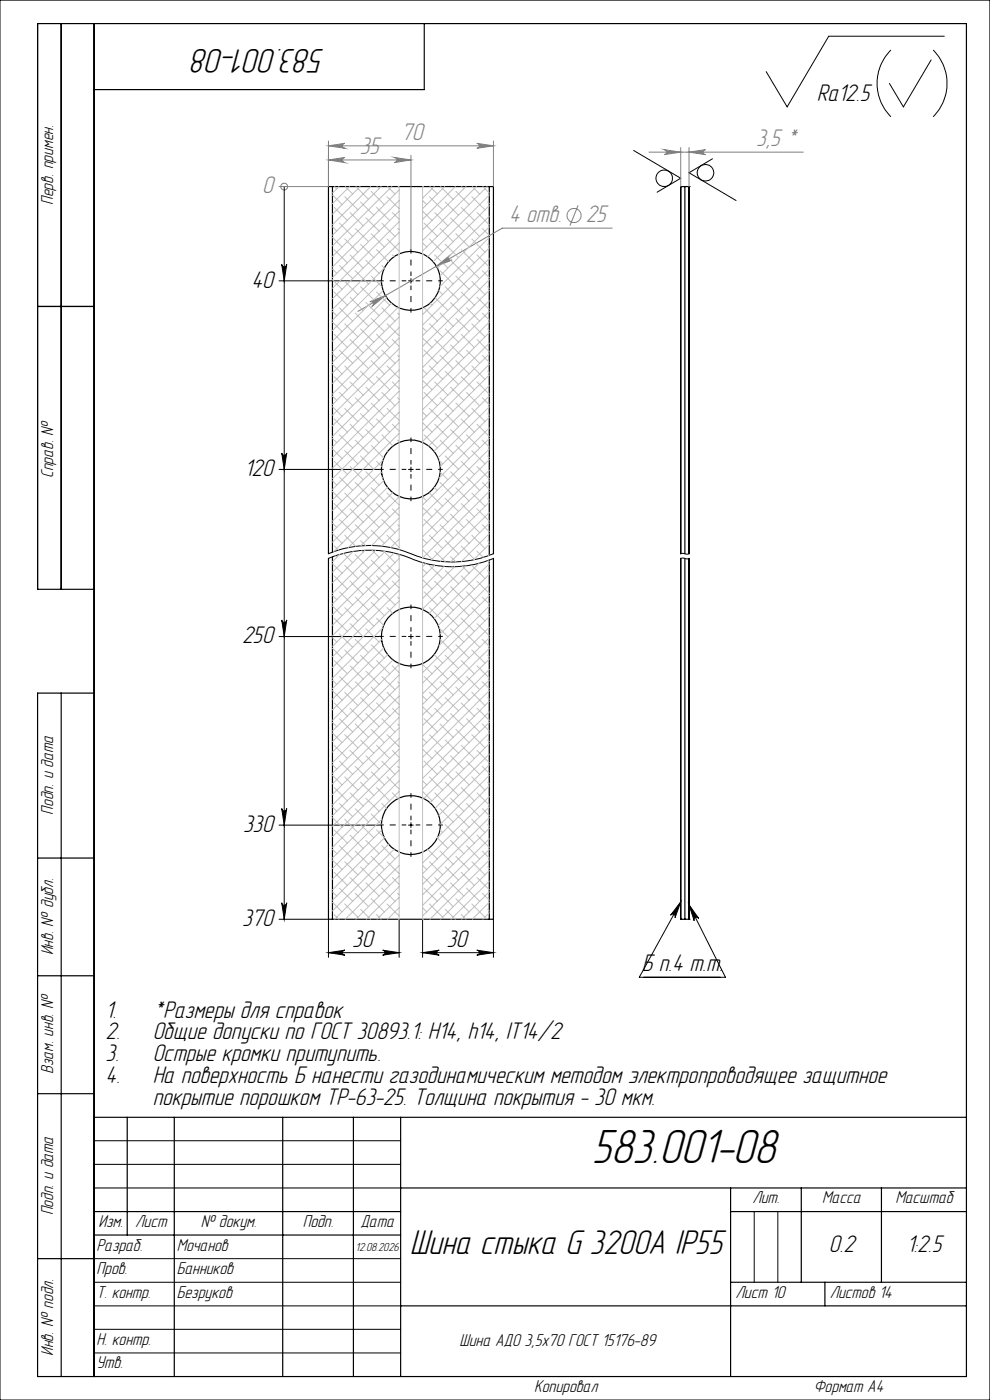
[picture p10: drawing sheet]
<svg xmlns="http://www.w3.org/2000/svg" width="210mm" height="297mm" viewBox="0 0 210 297" stroke-linecap="round" stroke-linejoin="round" font-family="sans-serif">
<g fill="none" stroke="#000" stroke-width=".25">
<path d="M13 5v120M20 5v287M90 5v14h-70M70.5 39.6h-.8v77.9M70.5 39.6v77.5M70.5 39.6h33.3M103.8 39.6h.9v77.9M103.8 39.6v78.2M144.4 39.6h.9M144.4 39.6h.1M144.4 39.6v77.9M145.3 39.6h.9"/>
<path d="M145.3 39.6v77.9M146.2 39.6h.1M146.2 39.6v77.9M8 65h12M69.7 118.5v76.5h.8M70.5 118.1v76.9M103.8 118.8v76.2M104.7 118.5v76.5h-.9M144.4 118.5v76.5M145.3 118.5v76.5M146.2 118.5v76.5M20 125h-12v-120h197v287h-197v-145h12"/>
<path d="M13 147v145M8 182h12M70.5 195h33.3M144.4 195h.9M144.4 195h.1M145.3 195h.9M146.2 195h.1M8 207h12M8 232h12M20 237h185M27 237v25M37 237v55"/>
<path d="M60 237v55M75 237v55M85 237v55M20 257h65M85 252h120M155 252v40M155 257h50M170 252v20M187 252v20M8 267h12M20 262h65M85 277h120"/>
<path d="M155 272h50M175 272v5"/>
<circle cx="87.2" cy="59.6" r="6.2"/>
<circle cx="87.2" cy="99.6" r="6.2"/>
<circle cx="87.1" cy="135" r="6.2"/>
<circle cx="87.1" cy="175" r="6.2"/>
</g>
<g fill="none" stroke="#808080" stroke-width=".21">
<path d="M59.2 39.6h10.4M60.3 39.6h.1M69.7 33.9l3.5-.5a.55 .55 0 0 0-.6 .6 .55 .55 0 0 0 .6 .5zM69.7 30.9l3.5-.5a.53 .53 0 0 0-.6 .5 .53 .53 0 0 0 .6 .6zM69.7 29.9v9.7M69.7 33.9h17.5M69.7 30.9h35M83.6 33.4l3.6 .5-3.6 .6a.55 .55 0 0 0 .6-.5 .55 .55 0 0 0-.6-.6zM87.2 32.9v19.9M101.1 30.4l3.6 .5-3.6 .6a.53 .53 0 0 0 .6-.6 .53 .53 0 0 0-.6-.5zM104.7 29.9v9.7M137.7 32.3h32.7"/>
<path d="M140.9 31.7l3.5 .6-3.5 .5a.53 .53 0 0 0 .5-.5 .53 .53 0 0 0-.5-.6zM144.4 31.3v8.3M146.2 32.3l3.4-.6a.53 .53 0 0 0-.5 .6 .53 .53 0 0 0 .5 .5zM146.2 31.3v8.3M92.6 56.5l2.7-2.2a.54 .54 0 0 0-.1 .7 .54 .54 0 0 0 .7 .2zM122.6 43.6l-1.7 4.3M129.9 48.4h-23.4l-30.6 17.7M78.5 64l3.2-1.3-2.7 2.2a.55 .55 0 0 0 .2-.7 .55 .55 0 0 0-.7-.2z"/>
<circle cx="60.3" cy="39.6" r=".72"/>
<circle cx="121.8" cy="45.7" r="1.51"/>
</g>
<g fill="none" stroke="#000" stroke-width=".21">
<path d="M0 0h210v297h-210zM189 10.6a10 10 0 0 0 0 14.2M197.5 12.7l-5.9 10-2.9-5M197.9 10.6a10 10 0 0 1 0 14.2M200.3 7.7h-24.5l-8.8 15-4.5-7.5M60.3 39.6v155.4M134.4 31.9l10 5.9-5 3M151.1 33.7l-4.9 3 9.9 5.8M59.2 59.6h21.2M59.8 56.1a.53 .53 0 0 0 .5 .5 .53 .53 0 0 0 .5-.5l-.5 3.5zM86.6 59.6h1.1M87.2 59.1v1"/>
<path d="M59.2 99.6h21.2M59.8 96.1a.53 .53 0 0 0 .5 .5 .53 .53 0 0 0 .5-.5l-.5 3.5zM86.6 99.6h1.1M87.2 99.1v1M69.7 118.5a23.3 23.3 0 0 1 18.7 .5 22.5 22.5 0 0 0 16.3-.5M69.7 117.5a23.3 23.3 0 0 1 18.7 .5 23 23 0 0 0 16.3-.5M144.4 118.5h1.8M144.4 117.5h1.8M59.2 135h21.2M59.8 131.5a.53 .53 0 0 0 .5 .6 .53 .53 0 0 0 .5-.6l-.5 3.5zM86.6 135h1.1M87.2 134.5v1"/>
<path d="M59.2 175h21.2M59.8 171.5a.53 .53 0 0 0 .5 .6 .53 .53 0 0 0 .5-.6l-.5 3.5zM86.6 175h1.1M87.2 174.5v1M59.2 195h10.4M59.8 191.5a.53 .53 0 0 0 .5 .6 .53 .53 0 0 0 .5-.6l-.5 3.5zM69.7 195v8.1M84.7 195v8.1M89.6 195v8.1M104.7 195v8.1M144.4 191.3l-1.2 3.4a.55 .55 0 0 0-.2-.7 .55 .55 0 0 0-.8 .2zM144.4 191.3l-8.8 16h18.3l-7.7-15.4"/>
<path d="M146.2 191.9l2 2.9a.54 .54 0 0 0-.7-.2 .54 .54 0 0 0-.3 .7zM69.7 202.1l3.5-.5a.53 .53 0 0 0-.6 .5 .53 .53 0 0 0 .6 .5zM69.7 202.1h15M81.2 201.6l3.5 .5-3.5 .5a.53 .53 0 0 0 .5-.5 .53 .53 0 0 0-.5-.5zM89.6 202.1l3.6-.5a.53 .53 0 0 0-.6 .5 .53 .53 0 0 0 .6 .5zM89.6 202.1h15.1M101.1 201.6l3.6 .5-3.6 .5a.53 .53 0 0 0 .6-.5 .53 .53 0 0 0-.6-.5zM20 242h65M20 247h65M20 252h65M160 257v15M165 257v15"/>
<path d="M20 267h65M20 272h65M20 277h65M20 282h65M20 287h65"/>
<circle cx="140.9" cy="37.8" r="1.74"/>
<circle cx="149.6" cy="36.7" r="1.76"/>
</g>
<g fill="none" stroke="#000" stroke-width=".21" stroke-dasharray="15.2 1.3 1.3 1.3" stroke-dashoffset="14.3" stroke-linecap="butt">
<path d="M86.2 59.6h-5.8M87.2 58.6v-5.8M88.2 59.6h5.7M87.2 60.6v5.7M86.2 99.6h-5.8M87.2 98.6v-5.8M88.2 99.6h5.7M87.2 100.6v5.7M86.2 135h-5.8M87.2 134v-5.7M87.2 136v5.8M88.2 135h5.7"/>
<path d="M86.2 175h-5.8M87.2 174v-5.7M87.2 176v5.8M88.2 175h5.7"/>
</g>
<g fill="none" stroke="#c0c0c0" stroke-width=".21">
<path d="M71 39.6l.4 .4M71.9 39.6l-1.4 1.4M73.2 39.6l1.6 1.6M74.2 39.6l-3.7 3.6M75.5 39.6l2.7 2.7M76.4 39.6l-5.9 5.8M78.6 39.6l-8.1 8.1M80 39.6l.4 .4M80.9 39.6l-10.4 10.3M82.2 39.6l1.6 1.6M83.1 39.6l-12.6 12.6M84.5 39.6l.2 .2"/>
<path d="M84.7 39.6v77M89.6 39.6v78.8M89.9 39.6l-.3 .2M91.2 39.6l1.6 1.6M92.1 39.6l-2.5 2.4M93.5 39.6l2.6 2.7M94.3 39.6l-4.7 4.7M96.6 39.6l-7 6.9M97.9 39.6l.5 .4M98.8 39.6l-9.2 9.2M100.2 39.6l1.5 1.6M101.1 39.6l-11.5 11.4"/>
<path d="M102.4 39.6l1.4 1.4M103.3 39.6l-13.7 13.7M70.5 59.3l2.1 2.1M70.5 57.1l.9 .9M70.5 50.4l2.1 2M70.5 48.1l.9 .9M70.5 41.4l2.1 2M70.9 52.9l2.8 2.9M70.9 44l2.8 2.8M72 56.3l2.8 2.8M72 47.3l2.8 2.9M73.1 59.7l2.8 2.8"/>
<path d="M73.1 50.7l2.8 2.8M73.1 41.7l2.8 2.8M74.3 54.1l2.7 2.8M74.3 45.1l2.7 2.8M75.4 57.4l2.8 2.9M75.4 48.5l2.8 2.8M76.5 51.8l2.8 2.8M76.5 42.9l2.8 2.7M77.6 55.2l2.8 2.8M77.6 46.2l2.8 2.8M78.7 58.6l2.3 2.3M78.7 49.6l2.8 2.8"/>
<path d="M78.7 40.6l2.8 2.8M79.9 52.9l2.5 2.6M79.9 44l2.8 2.8M80.9 59.8l-10.4 10.3M81 56.3l.5 .6M81 47.3l2.8 2.9M81.5 56.9l-11 11M82.1 50.7l2.6 2.6M82.1 41.7l2.6 2.6M83.2 54.1l.4 .4M83.2 45.1l1.5 1.4M84.3 48.5l.4 .3"/>
<path d="M84.7 40.3l-14.2 14.1M84.7 42.5l-14.2 14.2M84.7 44.8l-14.2 14.1M84.7 47l-14.2 14.2M84.7 49.3l-14.2 14.1M84.7 51.5l-14.2 14.1M84.7 53.8l-.2 .1M89.6 53.8l.2 .1M89.6 51.5l.9 .9M89.6 44.8l2.1 2M89.6 42.5l.9 .9M90 47.3l2.8 2.9"/>
<path d="M91.1 50.7l2.8 2.8M91.1 41.7l2.8 2.8M92.2 54.1l2.8 2.8M92.2 45.1l2.8 2.8M93.3 48.5l2.8 2.8M93.3 57.4l2.8 2.9M94.4 51.8l2.9 2.8M94.4 42.9l2.9 2.7M95.6 55.2l2.8 2.8M95.6 46.2l2.8 2.8M96.7 58.6l2.8 2.8M96.7 49.6l2.8 2.8"/>
<path d="M96.7 40.6l2.8 2.8M97.8 52.9l2.8 2.9M97.8 44l2.8 2.8M99 56.3l2.7 2.8M99 47.3l2.7 2.9M100.1 59.7l2.8 2.8M100.1 50.7l2.8 2.8M100.1 41.7l2.8 2.8M101.2 54.1l2.6 2.6M101.2 45.1l2.6 2.6M102.3 57.4l1.5 1.5M102.3 48.5l1.5 1.4"/>
<path d="M103.4 51.8l.4 .4M103.4 42.9l.4 .3M103.8 41.4l-13.1 13.1M103.8 45.9l-11 11M103.8 48.1l-10.5 10.5M103.8 50.4l-10.5 10.5M103.8 52.6l-14.2 14.1M103.8 54.9l-14.2 14.1M103.8 57.1l-14.2 14.1M103.8 59.3l-14.2 14.2M103.8 43.6l-11.9 11.9M70.5 77.3l2.1 2"/>
<path d="M70.5 75.1l.9 .8M70.5 68.3l2.1 2M70.5 66.1l.9 .9M70.9 79.9l2.8 2.8M70.9 70.9l2.8 2.8M70.9 61.9l2.8 2.8M72 74.3l2.8 2.8M72 65.3l2.8 2.8M73.1 77.6l2.8 2.9M73.1 68.7l2.8 2.8M74.3 72l2.7 2.9M74.3 63l2.7 2.9"/>
<path d="M75.4 75.4l2.8 2.8M75.4 66.4l2.8 2.8M76.5 78.8l2.8 2.8M76.5 69.8l2.8 2.8M76.5 60.8l2.8 2.8M77.6 73.2l2.8 2.7M77.6 64.2l2.8 2.8M78.7 76.5l2.8 2.8M78.7 67.6l2.8 2.7M79.9 79.9l2.8 2.8M79.9 70.9l2.8 2.8M79.9 61.9l2.8 2.8"/>
<path d="M81 74.3l2.8 2.8M81 65.3l2.8 2.8M81.2 61.7l-10.7 10.7M82 63.1l-11.5 11.5M82.1 77.6l2.6 2.6M82.1 68.7l2.6 2.5M83.1 64.3l-12.6 12.6M83.2 72l1.5 1.5M84.3 75.4l.4 .3M84.3 66.4l.4 .3M84.4 65.2l-13.9 13.9M84.7 67.2l-14.2 14.1"/>
<path d="M84.7 69.5l-14.2 14.1M84.7 71.7l-14.2 14.2M84.7 74l-14.2 14.1M84.7 76.2l-14.2 14.1M84.7 78.5l-14.2 14.1M89.6 78.5l.9 .8M89.6 71.7l2.1 2M89.6 69.5l.9 .8M90 65.3l2.8 2.8M90 74.3l2.8 2.8M91.1 77.6l2.8 2.9M91.1 68.7l2.8 2.8"/>
<path d="M91.2 64.3l.5 .4M92.2 72l2.8 2.9M92.3 63.1l2.7 2.8M93.1 61.7l.8 .8M93.3 75.4l2.8 2.8M93.3 66.4l2.8 2.8M94.4 69.8l2.9 2.8M94.4 78.8l2.9 2.8M94.4 60.8l2.9 2.8M95.6 64.2l2.8 2.8M95.6 73.2l2.8 2.7M96.7 76.5l2.8 2.8"/>
<path d="M96.7 67.6l2.8 2.7M97.8 79.9l2.8 2.8M97.8 70.9l2.8 2.8M97.8 61.9l2.8 2.8M99 74.3l2.7 2.8M99 65.3l2.7 2.8M100.1 77.6l2.8 2.9M100.1 68.7l2.8 2.8M101.2 72l2.6 2.6M101.2 63l2.6 2.6M102.3 75.4l1.5 1.5M102.3 66.4l1.5 1.5"/>
<path d="M103.4 78.8l.4 .3M103.4 69.8l.4 .3M103.4 60.8l.4 .4M103.8 61.6l-14.2 14.1M103.8 63.8l-14.2 14.2M103.8 66.1l-14.2 14.1M103.8 68.3l-14.2 14.1M103.8 70.6l-14.2 14.1M103.8 75.1l-14.2 14.1M103.8 79.5l-14.2 14.2M103.8 72.8l-14.2 14.1M103.8 77.3l-14.2 14.1"/>
<path d="M70.5 95.2l2.1 2.1M70.5 93l.9 .9M70.5 86.3l2.1 2M70.5 84l.9 .9M70.9 97.9l2.8 2.7M70.9 88.9l2.8 2.8M72 92.2l2.8 2.8M72 83.3l2.8 2.8M73.1 95.6l2.8 2.8M73.1 86.6l2.8 2.8M74.3 99l2.7 2.8M74.3 90l2.7 2.8"/>
<path d="M74.3 81l2.7 2.8M75.4 93.4l2.8 2.8M75.4 84.4l2.8 2.8M76.5 96.7l2.8 2.9M76.5 87.7l2.8 2.9M77.6 91.1l2.8 2.8M77.6 82.1l2.8 2.8M78.7 94.5l2.7 2.7M78.7 85.5l2.8 2.8M79.9 97.9l1 1.1M79.9 88.9l2.8 2.8M81 92.2l2.4 2.4"/>
<path d="M81 83.3l2.8 2.8M81.2 97.6l-10.7 10.7M82.1 95.6l.1 .1M82.1 86.6l2.6 2.6M83.2 90l1.5 1.4M83.2 81l1.5 1.4M84.3 93.4l.4 .3M84.3 84.4l.4 .3M84.7 80.7l-14.2 14.1M84.7 83l-14.2 14.1M84.7 85.2l-14.2 14.1M84.7 87.5l-14.2 14.1"/>
<path d="M84.7 89.7l-14.2 14.1M84.7 91.9l-14.2 14.1M89.6 89.7l2.1 2M89.6 87.5l.9 .8M89.6 80.7l2.1 2M90 83.3l2.8 2.8M90 92.2l2.8 2.8M91.1 86.6l2.8 2.8M92.2 81l2.8 2.8M92.2 90l2.8 2.8M93.1 97.6l.8 .8M93.3 93.4l2.8 2.8"/>
<path d="M93.3 84.4l2.8 2.8M94.4 87.7l2.9 2.9M94.4 96.7l2.9 2.9M95.6 91.1l2.8 2.8M95.6 82.1l2.8 2.8M96.7 94.5l2.8 2.8M96.7 85.5l2.8 2.8M97.8 97.9l2.8 2.7M97.8 88.9l2.8 2.8M99 92.2l2.7 2.8M99 83.3l2.7 2.8M100.1 95.6l2.8 2.8"/>
<path d="M100.1 86.6l2.8 2.8M101.2 90l2.6 2.6M101.2 99l2.6 2.6M101.2 81l2.6 2.6M102.3 93.4l1.5 1.4M102.3 84.4l1.5 1.5M103.4 96.7l.4 .4M103.4 87.7l.4 .4M103.8 81.8l-12.9 12.8M103.8 84l-11.7 11.7M103.8 86.3l-10.9 10.9M103.8 88.5l-10.4 10.5"/>
<path d="M103.8 90.8l-10.7 10.6M103.8 95.2l-14.2 14.2M103.8 93l-14.2 14.1M103.8 97.5l-14.2 14.1M103.8 99.8l-14.2 14.1M70.5 119.6l2.1 2M70.5 113.2l2.1 2M70.5 111l.9 .9M70.5 104.2l2.1 2.1M70.5 102l.9 .9M70.9 115.8l.9 .9M70.9 106.8l2.8 2.8"/>
<path d="M71.1 117.9l.3 .3M72 110.2l2.8 2.8M72 101.2l2.8 2.8M72.1 117.6l-1.6 1.6M72.8 117.4l2 2M73.1 119.9l2.8 2.8M73.1 113.6l2.4 2.3M73.1 104.6l2.8 2.8M74.3 107.9l2.7 2.9M74.9 117l-4.4 4.4M75.4 117.7l2.8 2.8M75.4 111.3l2.8 2.8"/>
<path d="M75.4 102.3l2.8 2.9M76.5 114.7l1 1M76.5 105.7l2.8 2.8M76.7 116.8l.3 .3M77.4 116.7l-6.9 6.9M77.6 109.1l2.8 2.8M77.6 100.1l2.8 2.8M78.7 118.8l2.8 2.8M78.7 112.5l2.8 2.7M78.7 103.5l2.8 2.8M78.9 116.7l1.5 1.5M79.7 116.8l-9.2 9.1"/>
<path d="M79.9 106.8l2.8 2.8M80.9 100.2l-10.4 10.4M81 110.2l2.8 2.8M81 101.2l.2 .2M81.4 116.9l2.4 2.5M81.4 101.9l-10.9 10.9M81.7 117l-11.2 11.1M82.1 119.9l2.6 2.6M82.1 113.6l2.6 2.5M82.1 104.6l2.6 2.5M82.2 103.4l-11.7 11.6M83.2 107.9l1.5 1.5"/>
<path d="M83.3 104.5l-12.5 12.5M83.6 117.3l-13.1 13.1M84.3 117.7l.4 .3M84.3 111.3l.4 .3M84.7 117.6v77.4M84.7 118.5l-14.2 14.1M84.7 105.4l-10.8 10.8M84.7 107.7l-8.2 8.1M84.7 109.9l-5.9 5.8M84.7 112.1l-3.8 3.7M84.7 114.4l-1.8 1.8M89.6 119.3v75.7"/>
<path d="M89.6 116.6l2.1 2M89.6 114.4l.9 .8M89.6 107.7l2.1 1.9M89.6 105.4l.9 .9M90 110.2l2.8 2.8M90.3 119.6l-.7 .6M91.1 119.9l2.8 2.8M91.1 113.6l2.8 2.8M91.1 104.6l2.8 2.8M92.1 103.4l.7 .6M92.2 119.9l-2.6 2.6M92.2 116.9l2.2 2.3"/>
<path d="M92.2 107.9l2.8 2.9M93.3 111.3l2.8 2.8M93.3 102.3l2.8 2.9M93.4 100.2l1.6 1.6M94.4 114.7l2.9 2.8M94.4 105.7l2.9 2.8M95.6 118.1l1.1 1.1M95.6 109.1l2.8 2.8M95.6 100.1l2.8 2.8M96.7 103.5l2.8 2.8M96.7 112.5l2.8 2.7M97.8 115.8l2.8 2.8"/>
<path d="M97.8 106.8l2.8 2.8M99 110.2l2.7 2.8M99 101.2l2.7 2.8M100.1 119.9l2.8 2.8M100.1 113.6l2.8 2.8M100.1 104.6l2.8 2.8M101.2 107.9l2.6 2.7M101.2 116.9l1.3 1.3M101.6 119.5l-10.6 10.6M102.3 102.3l1.5 1.5M102.3 111.3l1.5 1.5M103.4 114.7l.4 .3"/>
<path d="M103.4 105.7l.4 .3M103.5 118.9l.3 .3M103.8 119.6l-11.7 11.6M103.8 102l-14.2 14.1M103.8 104.2l-14.1 14.2M103.8 106.5l-12.3 12.3M103.8 108.7l-10.4 10.4M103.8 111l-8.3 8.2M103.8 113.2l-5.9 5.9M103.8 115.5l-3.3 3.2M103.8 117.7l-.2 .2M70.5 137.5l2.1 2.1"/>
<path d="M70.5 135.3l.9 .9M70.5 128.5l2.1 2.1M70.5 126.3l.9 .9M70.9 131.2l2.8 2.7M70.9 122.2l2.8 2.8M72 134.5l2.8 2.8M72 125.6l2.8 2.7M73.1 137.9l2.8 2.8M73.1 128.9l2.8 2.8M74.3 132.3l2.7 2.8M74.3 123.3l2.7 2.8M75.4 135.6l2.8 2.9"/>
<path d="M75.4 126.7l2.8 2.8M76.5 139l2.8 2.8M76.5 130l2.8 2.9M76.5 121l2.8 2.9M77.6 133.4l2.8 2.8M77.6 124.4l2.8 2.8M78.7 136.8l2.8 2.8M78.7 127.8l2.8 2.8M79.9 131.2l1.5 1.5M79.9 122.2l2.8 2.8M80.9 135.7l-10.4 10.4M81 125.6l2.8 2.7"/>
<path d="M81.2 133.2l-10.7 10.7M81.4 137.5l-10.9 10.8M82.1 128.9l1.2 1.2M82.2 138.9l-11.7 11.7M83.2 123.3l1.5 1.4M84.3 126.7l.4 .3M84.7 120.8l-14.2 14.1M84.7 123l-14.2 14.1M84.7 125.2l-14.2 14.1M84.7 127.5l-14.2 14.1M89.6 123l2.1 2M89.6 120.8l.9 .8"/>
<path d="M90 125.6l2.8 2.7M91.1 128.9l2.8 2.8M92.1 138.9l1.8 1.8M92.2 123.3l2.8 2.8M93.1 133.2l1.9 1.9M93.3 126.7l2.8 2.8M93.4 135.7l2.7 2.8M94.2 120.2l-4.6 4.5M94.4 139l2.9 2.8M94.4 130l2.9 2.9M94.4 121l2.9 2.9M95.6 133.4l2.8 2.8"/>
<path d="M95.6 124.4l2.8 2.8M95.9 120.2l.2 .3M96.4 120.2l-6.8 6.8M96.7 136.8l2.8 2.8M96.7 127.8l2.8 2.8M97.8 131.2l2.8 2.7M97.8 122.2l2.8 2.8M98 120.1l1.5 1.5M98.8 120l-9.2 9.2M99 134.5l2.7 2.8M99 125.6l2.7 2.7M100.1 137.9l2.8 2.8"/>
<path d="M100.1 128.9l2.8 2.8M101.2 132.3l2.6 2.6M101.2 123.3l2.6 2.6M102.3 135.6l1.5 1.5M102.3 126.7l1.5 1.4M103.4 139l.4 .3M103.4 130l.4 .4M103.4 121l.4 .4M103.8 121.8l-10.8 10.9M103.8 124.1l-10.4 10.4M103.8 126.3l-10.7 10.7M103.8 128.5l-14.2 14.2"/>
<path d="M103.8 130.8l-14.2 14.1M103.8 133.1l-14.2 14.1M103.8 135.3l-14.2 14.1M103.8 139.8l-14.2 14.1M103.8 137.5l-14.2 14.2M70.5 155.5l2.1 2M70.5 153.2l.9 1M70.5 146.5l2.1 2.1M70.5 144.3l.9 .9M70.9 158.1l2.8 2.8M70.9 149.1l2.8 2.8M70.9 140.1l2.8 2.8"/>
<path d="M72 152.5l2.8 2.8M72 143.5l2.8 2.8M73.1 155.9l2.8 2.7M73.1 146.9l2.8 2.8M74.3 159.2l2.7 2.8M74.3 150.2l2.7 2.8M74.3 141.2l2.7 2.9M75.4 153.6l2.8 2.8M75.4 144.6l2.8 2.8M76.5 157l2.8 2.8M76.5 148l2.8 2.8M77.6 151.4l2.8 2.8"/>
<path d="M77.6 142.4l2.8 2.8M78.7 154.7l2.8 2.8M78.7 145.8l2.8 2.8M79.9 158.1l2.8 2.8M79.9 149.1l2.8 2.8M79.9 140.1l2.8 2.8M81 152.5l2.8 2.8M81 143.5l2.8 2.8M82.1 155.9l2.6 2.5M82.1 146.9l2.6 2.5M83.2 159.2l1.5 1.5M83.2 150.2l1.5 1.5"/>
<path d="M83.2 141.2l1.5 1.5M83.4 140l-12.9 12.8M84.3 153.6l.4 .3M84.3 144.6l.4 .3M84.7 141l-14.2 14.1M84.7 143.2l-14.2 14.1M84.7 145.4l-14.2 14.2M84.7 147.7l-14.2 14.1M84.7 149.9l-14.2 14.2M84.7 152.2l-14.2 14.1M84.7 154.4l-14.2 14.2M84.7 156.7l-14.2 14.1"/>
<path d="M84.7 158.9l-14.2 14.1M89.6 156.7l.9 .8M89.6 149.9l2.1 2M89.6 147.7l.9 .9M89.6 158.9l2.1 2M89.6 141l2.1 1.9M90 152.5l2.8 2.8M90 143.5l2.8 2.8M91.1 146.9l2.8 2.8M91.1 155.9l2.8 2.7M92.2 150.2l2.8 2.8M92.2 159.2l2.8 2.8"/>
<path d="M92.2 141.2l2.8 2.9M93.3 144.6l2.8 2.8M93.3 153.6l2.8 2.8M94.4 157l2.9 2.8M94.4 148l2.9 2.8M95.6 151.4l2.8 2.8M95.6 142.4l2.8 2.8M96.7 154.7l2.8 2.8M96.7 145.8l2.8 2.8M97.8 158.1l2.8 2.8M97.8 149.1l2.8 2.8M97.8 140.1l2.8 2.8"/>
<path d="M99 152.5l2.7 2.8M99 143.5l2.7 2.8M100.1 155.9l2.8 2.7M100.1 146.9l2.8 2.8M101.2 159.2l2.6 2.6M101.2 150.2l2.6 2.6M101.2 141.2l2.6 2.7M102.3 153.6l1.5 1.5M102.3 144.6l1.5 1.5M103.4 157l.4 .3M103.4 148l.4 .3M103.8 144.3l-14.2 14.1"/>
<path d="M103.8 146.5l-14.2 14.2M103.8 148.8l-14.2 14.1M103.8 151l-14.2 14.1M103.8 153.2l-14.2 14.2M103.8 155.5l-13.9 13.9M103.8 157.8l-12.6 12.5M103.8 160l-11.5 11.5M103.8 142l-14.2 14.2M70.5 173.5l2.1 2M70.5 171.2l.9 .9M70.5 164.5l2.1 2M70.5 162.2l.9 1"/>
<path d="M70.9 176.1l2.8 2.8M70.9 167.1l2.8 2.8M72 179.4l2.8 2.8M72 170.5l2.8 2.7M72 161.5l2.8 2.8M73.1 173.8l2.8 2.8M73.1 164.8l2.8 2.8M74.3 177.2l2.7 2.8M74.3 168.2l2.7 2.8M75.4 171.6l2.8 2.8M75.4 162.6l2.8 2.8M76.5 174.9l2.8 2.8"/>
<path d="M76.5 165.9l2.8 2.9M77.6 178.3l2.8 2.8M77.6 169.3l2.8 2.8M77.6 160.3l2.8 2.9M78.7 172.7l2.2 2.2M78.7 163.7l2.8 2.8M79.9 176.1l1.6 1.6M79.9 167.1l2.8 2.8M81 176l-10.5 10.5M81 179.4l2.8 2.8M81 170.5l1 1M81 161.5l2.8 2.8"/>
<path d="M81 173.7l-10.5 10.6M81.5 177.8l-11 11M82.1 164.8l2.6 2.6M82.4 179.1l-11.9 11.9M83.2 168.2l1.2 1.2M84.3 162.6l.4 .3M84.7 161.1l-14.2 14.2M84.7 163.4l-14.2 14.1M84.7 165.7l-14.2 14.1M84.7 167.9l-14.2 14.1M89.6 167.9l2.1 2M89.6 165.7l.9 .8"/>
<path d="M90 161.5l2.8 2.8M91.1 164.8l2.8 2.8M92.2 168.2l2.8 2.8M92.8 177.8l2.2 2.2M93.3 176l.6 .6M93.3 162.6l2.8 2.8M93.3 171.6l2.8 2.8M94.4 165.9l2.9 2.9M94.4 174.9l2.9 2.8M95.6 178.3l2.8 2.8M95.6 160.3l2.8 2.9M95.6 169.3l2.8 2.8"/>
<path d="M96.7 172.7l2.8 2.8M96.7 163.7l2.8 2.8M97.8 176.1l2.8 2.8M97.8 167.1l2.8 2.8M99 179.4l2.7 2.8M99 170.5l2.7 2.7M99 161.5l2.7 2.8M100.1 173.8l2.8 2.8M100.1 164.8l2.8 2.8M101.2 177.2l2.6 2.6M101.2 168.2l2.6 2.6M102.3 171.6l1.5 1.4"/>
<path d="M102.3 162.6l1.5 1.5M103.4 174.9l.4 .4M103.4 165.9l.4 .4M103.8 162.2l-10.7 10.8M103.8 164.5l-10.4 10.4M103.8 166.7l-11 11M103.8 169l-14.2 14.1M103.8 171.2l-14.2 14.1M103.8 173.5l-14.2 14.1M103.8 175.7l-14.2 14.1M103.8 177.9l-14.2 14.2M70.5 191.4l2.1 2.1"/>
<path d="M70.5 189.2l.9 .9M70.5 182.5l2.1 2M70.5 180.2l.9 .9M70.9 194l1 1M70.9 185l2.8 2.9M72 188.4l2.8 2.8M73.1 191.8l2.8 2.8M73.1 182.8l2.8 2.8M74.3 186.2l2.7 2.8M75.4 189.5l2.8 2.8M75.4 180.5l2.8 2.8M76.5 192.9l2.1 2.1"/>
<path d="M76.5 183.9l2.8 2.8M77.6 187.3l2.8 2.8M78.7 190.6l2.8 2.9M78.7 181.7l2.8 2.8M79.9 194l1 1M79.9 185l2.8 2.9M81 188.4l2.8 2.8M82.1 191.8l2.6 2.5M82.1 182.8l2.6 2.5M83.2 186.2l1.5 1.4M83.6 180.2l-13.1 13M84.3 189.5l.4 .3"/>
<path d="M84.5 180.7l.2 .2M84.7 181.4l-13.7 13.6M84.7 183.6l-11.5 11.4M84.7 185.8l-9.2 9.2M84.7 188.1l-7 6.9M84.7 190.4l-4.7 4.6M84.7 192.6l-2.5 2.4M84.7 194.8l-.2 .2M89.6 192.6l.9 .9M89.6 185.8l2.1 2.1M89.6 194.8l.3 .2M89.6 183.6l.9 .9"/>
<path d="M89.8 180.7l-.2 .2M90 188.4l2.8 2.8M90.7 180.2l2.1 2M91.1 191.8l2.8 2.8M91.1 182.8l2.8 2.8M92.2 186.2l2.8 2.8M93.3 189.5l2.8 2.8M93.3 180.5l2.8 2.8M94.4 183.9l2.9 2.8M94.4 192.9l2.2 2.1M95.6 187.3l2.8 2.8M96.7 190.6l2.8 2.9"/>
<path d="M96.7 181.7l2.8 2.8M97.8 194l1 1M97.8 185l2.8 2.9M99 188.4l2.7 2.8M100.1 182.8l2.8 2.8M100.1 191.8l2.8 2.8M101.2 186.2l2.6 2.6M102.3 189.5l1.5 1.5M102.3 180.5l1.5 1.5M103.4 192.9l.4 .3M103.4 183.9l.4 .4M103.8 180.2l-14.2 14.1"/>
<path d="M103.8 182.5l-12.6 12.5M103.8 184.7l-10.3 10.3M103.8 186.9l-8.1 8.1M103.8 189.2l-5.9 5.8M103.8 191.4l-3.6 3.6M103.8 193.7l-1.4 1.3"/>
</g>
<g fill="#000">
<path d="M69.7 202.1l3.5-.5a.53 .53 0 0 0-.6 .5 .53 .53 0 0 0 .6 .5zM81.2 201.6l3.5 .5-3.5 .5a.53 .53 0 0 0 .5-.5 .53 .53 0 0 0-.5-.5zM59.8 56.1a.53 .53 0 0 0 .5 .5 .53 .53 0 0 0 .5-.5l-.5 3.5zM59.8 96.1a.53 .53 0 0 0 .5 .5 .53 .53 0 0 0 .5-.5l-.5 3.5zM59.8 131.5a.53 .53 0 0 0 .5 .6 .53 .53 0 0 0 .5-.6l-.5 3.5zM59.8 171.5a.53 .53 0 0 0 .5 .6 .53 .53 0 0 0 .5-.6l-.5 3.5zM59.8 191.5a.53 .53 0 0 0 .5 .6 .53 .53 0 0 0 .5-.6l-.5 3.5zM144.4 191.3l-1.2 3.4a.55 .55 0 0 0-.2-.7 .55 .55 0 0 0-.8 .2zM146.2 191.9l2 2.9a.54 .54 0 0 0-.7-.2 .54 .54 0 0 0-.3 .7z"/>
<path d="M89.6 202.1l3.6-.5a.53 .53 0 0 0-.6 .5 .53 .53 0 0 0 .6 .5zM101.1 201.6l3.6 .5-3.6 .5a.53 .53 0 0 0 .6-.5 .53 .53 0 0 0-.6-.5z"/>
</g>
<g fill="#808080">
<path d="M83.6 33.4l3.6 .5-3.6 .6a.55 .55 0 0 0 .6-.5 .55 .55 0 0 0-.6-.6zM69.7 33.9l3.5-.5a.55 .55 0 0 0-.6 .6 .55 .55 0 0 0 .6 .5z"/>
<path d="M69.7 30.9l3.5-.5a.53 .53 0 0 0-.6 .5 .53 .53 0 0 0 .6 .6zM101.1 30.4l3.6 .5-3.6 .6a.53 .53 0 0 0 .6-.6 .53 .53 0 0 0-.6-.5zM78.5 64a.55 .55 0 0 1 .7 .2 .55 .55 0 0 1-.2 .7l2.7-2.2zM92.6 56.5l3.3-1.3a.54 .54 0 0 1-.7-.2 .54 .54 0 0 1 .1-.7zM140.9 31.7l3.5 .6-3.5 .5a.53 .53 0 0 0 .5-.5 .53 .53 0 0 0-.5-.6zM146.2 32.3l3.4-.6a.53 .53 0 0 0-.5 .6 .53 .53 0 0 0 .5 .5z"/>
</g>
<text font-size="10.5" x="125.5" y="246.7">583.001-08</text>
<g font-size="7.5">
<text x="68.9" y="10.5" transform="rotate(-180 68.9 10.5)">583.001-08</text>
<text x="86.9" y="266.1">Шина стыка G 3200А IP55</text>
</g>
<g font-size="5.3">
<text x="173.3" y="21.4">Ra12.5</text>
<text x="53.3" y="61">40</text>
<text x="51.8" y="101">120</text>
<text x="51.3" y="136.5">250</text>
<text x="51.6" y="176.5">330</text>
<text x="51.3" y="196.5">370</text>
<text x="74.7" y="200.9">30</text>
<text x="94.7" y="200.9">30</text>
<text x="136.1" y="206">Б п.4 т.т.</text>
<text x="22.4" y="215.9">1.</text>
<text x="32.4" y="215.9">*Размеры для справок</text>
<text x="22.4" y="220.5">2.</text>
<text x="32.4" y="220.5">Общие допуски по ГОСТ 30893.1: H14, h14, IT14/2</text>
<text x="22.4" y="225.1">3.</text>
<text x="32.4" y="225.1">Острые кромки притупить.</text>
<text x="22.4" y="229.7">4.</text>
<text x="32.4" y="229.7">На поверхность Б нанести газодинамическим методом электропроводящее защитное</text>
<text x="32.4" y="234.4">покрытие порошком ТР-63-25. Толщина покрытия - 30 мкм.</text>
<text x="175.8" y="265.6">0.2</text>
<text x="192.3" y="265.6">1:2.5</text>
</g>
<g font-size="5.3" fill="#808080">
<text x="85.1" y="29.7">70</text>
<text x="76.3" y="32.7">35</text>
<text x="160.4" y="31">3,5 *</text>
<text x="55.6" y="41">0</text>
<text x="108" y="47.1">4 отв.</text>
<text x="124.3" y="47.1">25</text>
</g>
<g font-size="3.8">
<text x="11.2" y="43.5" transform="rotate(-90 11.2 43.5)">Перв. примен.</text>
<text x="11.3" y="101.4" transform="rotate(-90 11.3 101.4)">Справ. №</text>
<text x="11.2" y="172.8" transform="rotate(-90 11.2 172.8)">Подп. и дата</text>
<text x="11.3" y="202.7" transform="rotate(-90 11.3 202.7)">Инв. № дубл.</text>
<text x="11.2" y="227.8" transform="rotate(-90 11.2 227.8)">Взам. инв. №</text>
<text x="11.2" y="257.8" transform="rotate(-90 11.2 257.8)">Подп. и дата</text>
<text x="159.6" y="255.2">Лит.</text>
<text x="174.4" y="255.2">Масса</text>
<text x="189.9" y="255.2">Масштаб</text>
<text x="20.9" y="260.3">Изм.</text>
<text x="28.7" y="260.3">Лист</text>
<text x="42.6" y="260.3">№ докум.</text>
<text x="64.2" y="260.3">Подп.</text>
<text x="76.5" y="260.3">Дата</text>
<text x="20.5" y="265.3">Разраб.</text>
<text x="37.5" y="265.4">Мочанов</text>
<text x="20.5" y="275.3">Т. контр.</text>
<text x="20.5" y="270.2">Пров.</text>
<text x="37.5" y="270.4">Банников</text>
<text x="37.5" y="275.4">Безруков</text>
<text x="156" y="275.3">Лист 10</text>
<text x="176" y="275.3">Листов 14</text>
<text x="11.3" y="287.7" transform="rotate(-90 11.3 287.7)">Инв. № подл.</text>
<text x="20.5" y="285.2">Н. контр.</text>
<text x="97.5" y="285.5">Шина АДО 3,5х70 ГОСТ 15176-89</text>
<text x="20.5" y="290.2">Утв.</text>
<text x="113.3" y="295.3">Копировал</text>
<text x="172.6" y="295.3">Формат А4</text>
</g>
<text font-size="2.6" x="75.4" y="265.4">12.08.2026</text>
</svg>
